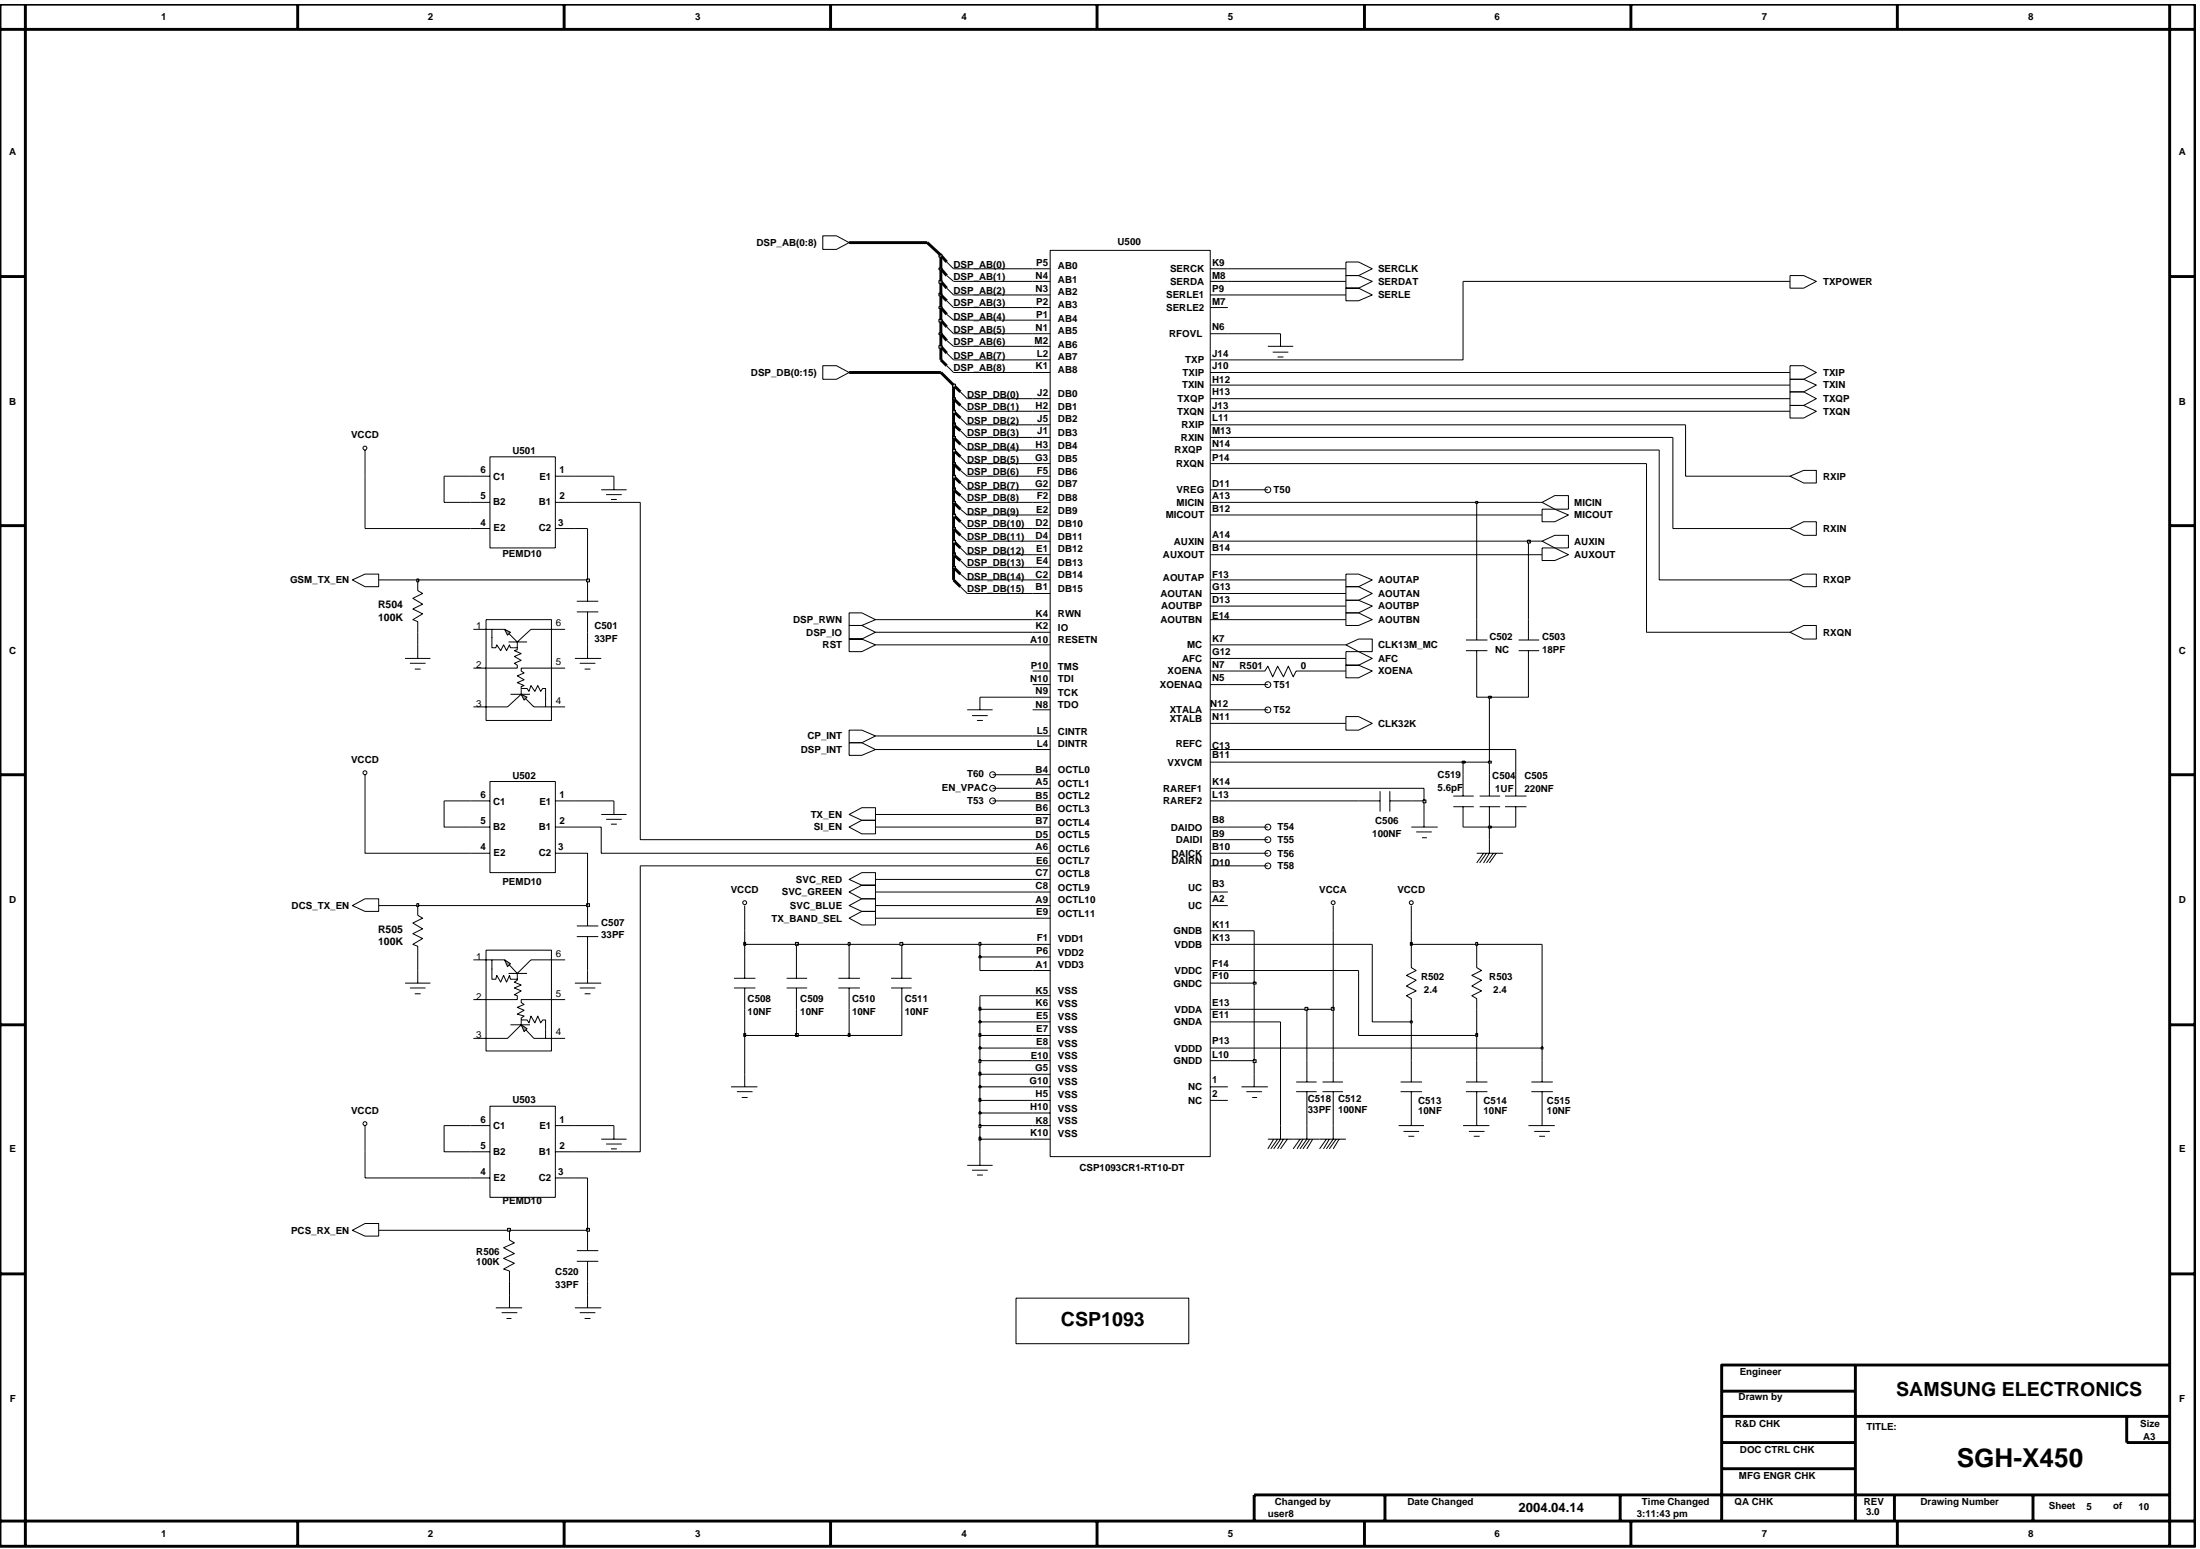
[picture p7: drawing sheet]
<svg xmlns="http://www.w3.org/2000/svg" width="192mm" height="135mm" viewBox="0 0 192 135" stroke-linecap="round" stroke-linejoin="round" font-family="sans-serif">
<g fill="none" stroke="#000" stroke-width=".09">
<path d="M31.8 39.3v2.2M42.7 39.8h5.7v8h-5.7zM71.8 20.6h1.2l1.1 .6-1.1 .6h-1.2zM71.8 31.9h1.2l1.1 .6-1.1 .6h-1.2zM82.6 27.4l.6 .5M82.6 26.2l.6 .6M82.6 31.9l.6 .6M82.6 29.7l.6 .5M82.6 28.5l.6 .6M82.6 30.8l.6 .6M82.6 24l.6 .5M82.6 22.9l.6 .5"/>
<path d="M82.6 25.1l.6 .6M83.8 38.7l.6 .6M83.8 39.8l.6 .6M83.8 37.6l.6 .6M83.8 36.5l.6 .6M83.8 34.2l.6 .6M83.8 35.4l.6 .5M90.1 34.8h1.5M90.1 23.4h1.5M90.1 32.5h1.5M90.1 29.1h1.5M90.1 39.3h1.5"/>
<path d="M90.1 25.7h1.5M90.1 37.1h1.5M90.1 24.5h1.5M90.1 26.8h1.5M90.1 31.4h1.5M90.1 35.9h1.5M90.1 38.2h1.5M90.1 27.9h1.5M90.1 30.2h1.5M91.6 21.8h14v79.1h-14zM105.6 34.8h1.5M105.6 23.4h1.5"/>
<path d="M105.6 32.5h1.5M105.6 29.1h1.5M105.6 39.3h1.5M105.6 25.7h1.5M105.6 37.1h1.5M105.6 24.5h1.5M105.6 26.8h1.5M105.6 31.4h1.5M105.6 33.6h1.5M105.6 35.9h1.5M105.6 38.2h1.5M110.6 30.2h2.2"/>
<path d="M111 30.7h1.4M111.4 31.1h.6M111.7 29.1v1.1M117.4 22.9h1.1l1.2 .5-1.2 .6h-1.1zM117.4 24h1.1l1.2 .5-1.2 .6h-1.1zM117.4 25.1h1.1l1.2 .6-1.2 .5h-1.1zM156.1 34.2h1.2l1.1 .6-1.1 .6h-1.2zM156.1 35.4h1.2l1.1 .5-1.1 .6h-1.2zM156.1 33.1h1.2l1.1 .5-1.1 .6h-1.2zM156.1 24h1.2l1.1 .5-1.1 .6h-1.2zM156.1 31.9h1.2l1.1 .6-1.1 .6h-1.2zM30.7 50.6l1.1-.5h1.2v1.1h-1.2z"/>
<path d="M35.3 57.4h2.2M35.8 57.9h1.3M36.2 58.4h.5M36.4 50.6v.9l.5 .3-.9 .4 .9 .5-.9 .4 .9 .4-.9 .6 .4 .1v.9M36.4 56.2v1.2M41 46.1h1.7M41 41.5h1.7M41 43.8h1.7M48.4 46.1h1.7M48.4 41.5h1.7M48.4 43.8h1.7M50.1 57.4h2.3"/>
<path d="M50.3 53.4h1.9M50.3 52.4h1.9M50.6 57.9h1.3M51 58.4h.5M51.3 50.6v1.8M51.3 53.4v1.7M51.3 56.2v1.2M52.4 42.7h2.3M52.9 43.1h1.3M53.3 43.6h.5M53.6 41.5v1.2M74.1 53.5h1.1l1.2 .6-1.2 .5h-1.1z"/>
<path d="M74.1 54.6h1.1l1.2 .5-1.2 .6h-1.1zM74.1 55.7h1.1l1.2 .5-1.2 .6h-1.1zM83.8 42.1l.6 .6M83.8 45.5l.6 .6M83.8 44.4l.6 .5M83.8 43.2l.6 .6M83.8 51.2l.6 .6M83.8 47.8l.6 .6M83.8 46.7l.6 .5M83.8 41l.6 .5M83.8 48.9l.6 .6M83.8 50.1l.6 .5"/>
<path d="M90.1 46.1h1.5M90.1 41.5h1.5M90.1 43.8h1.5M90.1 56.2h1.5M90.1 54.1h1.5M90.1 59.7h1.5M90.1 44.9h1.5M90.1 55.1h1.5M90.1 58.5h1.5M90.1 40.4h1.5M90.1 42.7h1.5M90.1 50.6h1.5"/>
<path d="M90.1 51.8h1.5M90.1 47.2h1.5M90.1 48.4h1.5M90.1 49.5h1.5M105.6 43.8h1.5M105.6 57.4h1.5M105.6 56.2h1.5M105.6 54.1h1.5M105.6 59.7h1.5M105.6 44.9h1.5M105.6 58.5h1.5M105.6 40.4h1.5"/>
<path d="M105.6 42.7h1.5M105.6 50.6h1.5M105.6 51.8h1.5M105.6 52.9h1.5M105.6 47.2h1.5M105.6 48.4h1.5M109.4 58.5h.9l.3-.4 .4 .9 .4-.9 .6 .9 .4-.9 .4 .9 .3-.5h.9M117.4 50.1h1.1l1.2 .5-1.2 .6h-1.1zM117.4 56.8h1.1l1.2 .6-1.2 .6h-1.1zM117.4 58h1.1l1.2 .5-1.2 .6h-1.1zM117.4 53.5h1.1l1.2 .6-1.2 .5h-1.1zM117.4 51.2h1.1l1.2 .6-1.2 .6h-1.1z"/>
<path d="M117.4 56.2l1.1-.5h1.2v1.1h-1.2zM117.4 52.4h1.1l1.2 .5-1.2 .6h-1.1zM127.9 56.8h1.9M127.9 55.8h1.9M128.8 54.1v1.7M128.8 56.8v1.7M132.5 56.8h1.8M132.5 55.8h1.8M133.3 54.1v1.7M133.3 56.8v1.7M134.5 43.8l1.1-.6h1.2v1.2h-1.2zM134.5 47.2l1.1-.5h1.2v1.1h-1.2z"/>
<path d="M134.5 47.8h1.1l1.2 .6-1.2 .5h-1.1zM134.5 44.4h1.1l1.2 .5-1.2 .6h-1.1zM156.1 46.1l1.2-.6h1.1v1.2h-1.1zM156.1 41.5l1.2-.5h1.1v1.1h-1.1zM156.1 50.6l1.2-.5h1.1v1.1h-1.1zM156.1 55.1l1.2-.5h1.1v1.1h-1.1zM30.7 79l1.1-.6h1.2v1.1h-1.2zM31.8 67.6v2.3M36.4 79v.8l.5 .3-.9 .4 .9 .5-.9 .4 .9 .5-.9 .5 .4 .1v1M41 69.9h1.7M41 72.1h1.7M41 74.4h1.7"/>
<path d="M42.7 68.2h5.7v7.9h-5.7zM48.4 69.9h1.7M48.4 72.1h1.7M48.4 74.4h1.7M51.3 79v1.8M52.4 71h2.3M52.9 71.5h1.3M53.3 71.9h.5M53.6 69.9v1.1M65 79v2.2M74.1 72.1l1.1-.5h1.2v1.1h-1.2zM74.1 76.7l1.1-.6h1.2v1.1h-1.2z"/>
<path d="M74.1 77.8l1.1-.6h1.2v1.2h-1.2zM74.1 71l1.1-.5h1.2v1.1h-1.2zM74.1 63.7h1.1l1.2 .5-1.2 .6h-1.1zM74.1 64.8h1.1l1.2 .6-1.2 .5h-1.1zM74.1 79l1.1-.6h1.2v1.1h-1.2zM84.4 61.9h2.2M84.8 62.4h1.4M85.2 62.8h.5M85.5 60.8v1.1M90.1 71h1.5M90.1 61.9h1.5M90.1 68.8h1.5"/>
<path d="M90.1 60.8h1.5M90.1 69.9h1.5M90.1 65.4h1.5M90.1 64.2h1.5M90.1 67.6h1.5M90.1 72.1h1.5M90.1 73.2h1.5M90.1 74.4h1.5M90.1 75.5h1.5M90.1 76.7h1.5M90.1 77.8h1.5M90.1 79h1.5"/>
<path d="M105.6 61.9h1.5M105.6 66.5h1.5M105.6 68.8h1.5M105.6 63.1h1.5M105.6 69.9h1.5M105.6 65.4h1.5M105.6 72.1h1.5M105.6 73.2h1.5M105.6 74.4h1.5M105.6 75.5h1.5M105.6 77.8h1.5M105.6 79h1.5"/>
<path d="M116.3 79v2.2M117.4 62.5h1.1l1.2 .6-1.2 .6h-1.1zM118.5 69.9h1.9M120.4 69v1.8M121.2 69.9h1.9M121.2 69v1.8M123.1 79v2.2M123.1 72.1h2.3M123.5 72.6h1.4M124 73.1h.5M124.2 71v1.1M126.8 70.4h1.8"/>
<path d="M126.8 69.4h1.8M127.6 67.6v1.8M127.6 70.4v1.7M128.8 74.4h2.3M129.1 70.4h1.8M129.1 69.4h1.8M129.4 74.4l-.6 .9M129.7 74.4l-.6 .9M129.9 67.6v1.8M129.9 70.4v1.7M129.9 73.2v1.2l-.5 .9M130.3 74.4l-.6 .9"/>
<path d="M130.5 74.4l-.6 .9M131.3 70.4h1.9M131.3 69.4h1.9M132.2 67.6v1.8M132.2 70.4v1.7M31.8 98.2v2.3M35.3 85.8h2.2M35.8 86.2h1.3M36.2 86.7h.5M36.4 84.7v1.1M41 98.2h1.7M42.7 96.5h5.7v7.9h-5.7z"/>
<path d="M48.4 98.2h1.7M50.1 85.8h2.3M50.3 81.7h1.9M50.3 80.8h1.9M50.6 86.2h1.3M51 86.7h.5M51.3 81.7v1.8M51.3 84.7v1.1M52.4 99.4h2.3M52.9 99.8h1.3M53.6 98.2v1.2M63.8 94.8h2.3"/>
<path d="M64 85.3h1.9M64 86.2h1.9M64.3 95.2h1.3M64.7 95.7h.5M65 83.5v1.8M65 86.2v1.8M65 93.7v1.1M68.6 85.3h1.8M68.6 86.2h1.8M69.5 83.5v1.8M69.5 86.2v1.8M73.1 85.3h1.9"/>
<path d="M73.1 86.2h1.9M74.1 80.1l1.1-.6h1.2v1.2h-1.2zM74.1 83.5v1.8M74.1 86.2v1.8M77.7 85.3h1.8M77.7 86.2h1.8M78.7 83.5v1.8M78.7 86.2v1.8M90.1 98.2h1.5M90.1 99.4h1.5M90.1 90.3h1.5M90.1 82.4h1.5"/>
<path d="M90.1 83.5h1.5M90.1 84.7h1.5M90.1 86.9h1.5M90.1 88h1.5M90.1 89.1h1.5M90.1 91.4h1.5M90.1 92.5h1.5M90.1 80.1h1.5M90.1 93.7h1.5M90.1 94.8h1.5M90.1 96h1.5M90.1 97.1h1.5"/>
<path d="M105.6 85.8h1.5M105.6 82.4h1.5M105.6 84.7h1.5M105.6 88h1.5M105.6 89.1h1.5M105.6 81.2h1.5M105.6 91.4h1.5M105.6 92.5h1.5M105.6 94.8h1.5M105.6 96h1.5M108.3 94.8h2.3M108.7 95.2h1.4"/>
<path d="M109.2 95.7h.5M109.4 93.7v1.1M110.6 99.4h6.8M111.1 99.4l-.5 .8M111.4 99.4l-.5 .8M111.7 98.2v1.2l-.6 .8M112 99.4l-.6 .8M112.3 99.4l-.6 .8M113.1 95.2h1.8M113.1 94.4h1.8M113.4 99.4l-.6 .8M113.7 99.4l-.6 .8"/>
<path d="M114 92.5v1.9M114 95.2v1.9M114 98.2v1.2l-.6 .8M114.3 99.4l-.6 .8M114.5 99.4l-.5 .8M115.4 95.2h1.8M115.4 94.4h1.8M115.7 99.4l-.6 .8M116 99.4l-.6 .8M116.3 92.5v1.9M116.3 95.2v1.9M116.3 98.2v1.2l-.6 .8"/>
<path d="M116.6 99.4l-.6 .8M116.8 99.4l-.5 .8M122 98.2h2.2M122.2 95.2h1.8M122.2 94.4h1.8M122.4 98.7h1.4M122.9 99.1h.5M123.1 83.5v.9l.4 .3-.8 .4 .8 .4-.8 .5 .8 .4-.8 .5 .4 .2v.9M123.1 92.5v1.9M123.1 95.2v3M127.6 98.2h2.3M127.9 95.2h1.9"/>
<path d="M127.9 94.4h1.9M128.1 98.7h1.4M128.6 99.1h.5M128.8 83.5v.9l.4 .3-.8 .4 .8 .4-.8 .5 .8 .4-.8 .5 .4 .2v.9M128.8 92.5v1.9M128.8 95.2v3M133.3 98.2h2.3M133.6 95.2h1.9M133.6 94.4h1.9M133.8 98.7h1.4M134.3 99.1h.5M134.5 92.5v1.9"/>
<path d="M134.5 95.2v3M30.7 107.3l1.1-.6h1.2v1.1h-1.2zM33 107.3h11.4v.9l.5 .2-1 .4 1 .5-1 .5 1 .4-1 .5 .5 .2v3.2M41 102.7h1.7M41 100.5h1.7M43.3 114.1h2.2M43.8 114.5h1.3M44.2 115h.4M48.4 102.7h1.7M48.4 100.5h1.7M50.1 114.1h2.3M50.3 110h1.9"/>
<path d="M50.3 109.1h1.9M50.6 114.5h1.3M51 115h.5M51.3 107.3v1.8M51.3 110v4.1M53.3 100.2h.5M84.4 101.6h2.2M84.8 102.1h1.4M85.2 102.5h.5M85.5 100.5v1.1"/>
<circle cx="31.8" cy="39.1" r=".17"/>
<circle cx="110.6" cy="42.7" r=".25"/>
<circle cx="110.6" cy="59.7" r=".25"/>
<circle cx="31.8" cy="67.4" r=".17"/>
<circle cx="65" cy="78.7" r=".17"/>
<circle cx="86.6" cy="67.6" r=".25"/>
<circle cx="86.6" cy="68.8" r=".25"/>
<circle cx="86.6" cy="69.9" r=".25"/>
<circle cx="110.6" cy="72.1" r=".25"/>
<circle cx="110.6" cy="73.2" r=".25"/>
<circle cx="110.6" cy="74.4" r=".25"/>
<circle cx="110.6" cy="61.9" r=".25"/>
<circle cx="110.6" cy="75.5" r=".25"/>
<circle cx="116.3" cy="78.7" r=".17"/>
<circle cx="123.1" cy="78.7" r=".17"/>
<circle cx="31.8" cy="98" r=".17"/>
</g>
<g fill="none" stroke="#000" stroke-width=".25">
<path d="M82.1 26.8l.5 .6M82.1 25.7l.5 .5M82.1 31.4l.5 .5M82.1 29.1l.5 .6M82.1 27.9l.5 .6M82.1 30.2l.5 .6M82.1 23.4l.5 .6M82.1 22.3l.5 .6M82.1 24.5l.5 .6M83.2 38.2l.6 .5M83.2 39.3l.6 .5M83.2 37.1l.6 .5"/>
<path d="M83.2 35.9l.6 .6M83.2 33.6l.6 .6M83.2 34.8l.6 .6M83.2 41.5l.6 .6M83.2 44.9l.6 .6M83.2 43.8l.6 .6M83.2 42.7l.6 .5M83.2 50.6l.6 .6M83.2 47.2l.6 .6M83.2 46.1l.6 .6M83.2 40.4l.6 .6M83.2 48.4l.6 .5"/>
<path d="M83.2 49.5l.6 .6"/>
</g>
<path d="M44.3 107.1h.2v.3h-.2z" fill-rule="evenodd" fill="#c2c2c2"/>
<path d="M44.3 107.1h.2v.3h-.2zM44.4 107.3h6.9" fill="none" stroke="#000" stroke-width=".09"/>
<path d="M51.2 107.1h.2v.3h-.2z" fill-rule="evenodd" fill="#c2c2c2"/>
<path d="M55.9 75.5v25h-5.8M38.7 98.2v2.3h2.3M85.5 99.4v1.1M31.8 100.5v2.2h9.2M50.1 102.7h1.2v4.6M51.2 107.1h.2v.3h-.2z" fill="none" stroke="#000" stroke-width=".09"/>
<path d="M85.4 99.2h.2v.2h-.2z" fill-rule="evenodd" fill="#c2c2c2"/>
<path d="M38.7 98.2h2.3M50.1 98.2h3.5M85.4 99.2h.2v.3h-.2zM85.5 98.2v1.2h4.6" fill="none" stroke="#000" stroke-width=".09"/>
<path d="M85.4 98.1h.2v.2h-.2z" fill-rule="evenodd" fill="#c2c2c2"/>
<path d="M85.4 98.1h.2v.3h-.2zM85.5 97.1v1.1h4.6M111.7 89.1v9.1M114 97.1v1.1M116.3 97.1v1.1" fill="none" stroke="#000" stroke-width=".09"/>
<path d="M85.4 97h.2v.2h-.2z" fill-rule="evenodd" fill="#c2c2c2"/>
<path d="M85.4 97h.2v.2h-.2zM85.5 96v1.1h4.6" fill="none" stroke="#000" stroke-width=".09"/>
<path d="M85.4 95.8h.2v.3h-.2z" fill-rule="evenodd" fill="#c2c2c2"/>
<path d="M85.4 95.8h.2v.3h-.2zM85.5 94.8v1.2h4.6" fill="none" stroke="#000" stroke-width=".09"/>
<path d="M85.4 94.7h.2v.2h-.2z" fill-rule="evenodd" fill="#c2c2c2"/>
<path d="M65 90.3v3.4M85.4 94.7h.2v.2h-.2zM85.5 93.7v1.1h4.6" fill="none" stroke="#000" stroke-width=".09"/>
<path d="M85.4 93.5h.2v.3h-.2z" fill-rule="evenodd" fill="#c2c2c2"/>
<path d="M85.4 93.5h.2v.3h-.2zM85.5 92.5v1.2h4.6M109.4 92.5v1.2" fill="none" stroke="#000" stroke-width=".09"/>
<path d="M85.4 92.4h.2v.3h-.2z" fill-rule="evenodd" fill="#c2c2c2"/>
<path d="M85.4 92.4h.2v.3h-.2zM85.5 91.4v1.1h4.6M107.1 92.5h2.3" fill="none" stroke="#000" stroke-width=".09"/>
<path d="M109.3 92.4h.3v.3h-.3z" fill-rule="evenodd" fill="#c2c2c2"/>
<path d="M109.3 92.4h.3v.3h-.3zM109.4 85.8v6.7M114 88v4.5M116.3 88v4.5M123.1 89.1v3.4M128.8 90.3v2.2M134.5 91.4v1.1" fill="none" stroke="#000" stroke-width=".09"/>
<path d="M85.4 91.3h.2v.2h-.2z" fill-rule="evenodd" fill="#c2c2c2"/>
<path d="M85.4 91.3h.2v.2h-.2zM85.5 90.3v1.1h4.6M107.1 91.4h27.4" fill="none" stroke="#000" stroke-width=".09"/>
<path d="M134.4 91.3h.2v.2h-.2z" fill-rule="evenodd" fill="#c2c2c2"/>
<path d="M134.4 91.3h.2v.2h-.2zM134.5 82.4v9" fill="none" stroke="#000" stroke-width=".09"/>
<path d="M64.9 90.1h.1v.3h-.1z" fill-rule="evenodd" fill="#c2c2c2"/>
<path d="M64.9 90.2h.1v.2h-.1zM65 88v2.3h4.5" fill="none" stroke="#000" stroke-width=".09"/>
<path d="M69.4 90.1h.2v.3h-.2z" fill-rule="evenodd" fill="#c2c2c2"/>
<path d="M69.4 90.2h.2v.2h-.2zM69.5 88v2.3h4.6" fill="none" stroke="#000" stroke-width=".09"/>
<path d="M74 90.1h.2v.3h-.2z" fill-rule="evenodd" fill="#c2c2c2"/>
<path d="M74 90.2h.2v.2h-.2zM74.1 88v2.3h4.6v-2.3" fill="none" stroke="#000" stroke-width=".09"/>
<path d="M85.4 90.1h.2v.3h-.2z" fill-rule="evenodd" fill="#c2c2c2"/>
<path d="M85.4 90.2h.2v.2h-.2zM85.5 89.1v1.2h4.6M118.5 84.7v5.6h10.3" fill="none" stroke="#000" stroke-width=".09"/>
<path d="M128.7 90.1h.2v.3h-.2z" fill-rule="evenodd" fill="#c2c2c2"/>
<path d="M128.7 90.2h.2v.2h-.2zM128.8 88v2.3" fill="none" stroke="#000" stroke-width=".09"/>
<path d="M85.4 89h.2v.2h-.2z" fill-rule="evenodd" fill="#c2c2c2"/>
<path d="M85.4 89.1h.2v.1h-.2zM85.5 88v1.1h4.6M107.1 89.1h4.6M119.7 82.4v6.7h3.4" fill="none" stroke="#000" stroke-width=".09"/>
<path d="M123 89h.2v.2h-.2z" fill-rule="evenodd" fill="#c2c2c2"/>
<path d="M123 89.1h.2v.1h-.2zM123.1 88v1.1" fill="none" stroke="#000" stroke-width=".09"/>
<path d="M85.4 87.9h.2v.2h-.2z" fill-rule="evenodd" fill="#c2c2c2"/>
<path d="M85.4 87.9h.2v.2h-.2zM85.5 86.9v1.1h4.6M107.1 88h6.9" fill="none" stroke="#000" stroke-width=".09"/>
<path d="M113.8 87.9h.3v.2h-.3z" fill-rule="evenodd" fill="#c2c2c2"/>
<path d="M113.8 87.9h.3v.2h-.3zM114 88h2.3" fill="none" stroke="#000" stroke-width=".09"/>
<path d="M116.1 87.9h.3v.2h-.3z" fill-rule="evenodd" fill="#c2c2c2"/>
<path d="M85.5 86.9h4.6M107.1 85.8h2.3M116.1 87.9h.3v.2h-.3zM116.3 81.2v6.8" fill="none" stroke="#000" stroke-width=".09"/>
<path d="M109.3 85.7h.3v.1h-.3z" fill-rule="evenodd" fill="#c2c2c2"/>
<path d="M36.4 83.5v1.2M51.3 83.5v1.2M65 82.4v1.1M69.5 82.4v1.1M74.1 82.4v1.1M78.7 82.4v1.1M85.5 83.5v1.2h4.6M107.1 84.7h11.4M109.3 85.7h.3v.1h-.3zM109.4 81.2v4.6" fill="none" stroke="#000" stroke-width=".09"/>
<path d="M85.4 83.4h.2v.1h-.2z" fill-rule="evenodd" fill="#c2c2c2"/>
<path d="M85.4 83.4h.2v.2h-.2zM85.5 82.4v1.1h4.6M123.1 82.4v1.1M128.8 82.4v1.1" fill="none" stroke="#000" stroke-width=".09"/>
<path d="M64.9 82.2h.1v.2h-.1z" fill-rule="evenodd" fill="#c2c2c2"/>
<path d="M64.9 82.2h.1v.3h-.1zM65 81.2v1.2h4.5" fill="none" stroke="#000" stroke-width=".09"/>
<path d="M69.4 82.2h.2v.2h-.2z" fill-rule="evenodd" fill="#c2c2c2"/>
<path d="M69.4 82.2h.2v.3h-.2zM69.5 82.4h4.6" fill="none" stroke="#000" stroke-width=".09"/>
<path d="M74 82.2h.2v.2h-.2z" fill-rule="evenodd" fill="#c2c2c2"/>
<path d="M74 82.2h.2v.3h-.2zM74.1 82.4h4.6" fill="none" stroke="#000" stroke-width=".09"/>
<path d="M78.5 82.2h.3v.2h-.3z" fill-rule="evenodd" fill="#c2c2c2"/>
<path d="M78.5 82.2h.3v.3h-.3zM78.7 82.4h6.8" fill="none" stroke="#000" stroke-width=".09"/>
<path d="M85.4 82.2h.2v.2h-.2z" fill-rule="evenodd" fill="#c2c2c2"/>
<path d="M85.4 82.2h.2v.3h-.2zM85.5 82.4h4.6M107.1 82.4h12.6" fill="none" stroke="#000" stroke-width=".09"/>
<path d="M123 82.2h.2v.2h-.2z" fill-rule="evenodd" fill="#c2c2c2"/>
<path d="M123 82.2h.2v.3h-.2zM123.1 81.2v1.2h5.7" fill="none" stroke="#000" stroke-width=".09"/>
<path d="M128.7 82.2h.2v.2h-.2z" fill-rule="evenodd" fill="#c2c2c2"/>
<path d="M33 79h3.4M76.4 80.1h13.7M107.1 81.2h2.3M128.7 82.2h.2v.3h-.2zM128.8 82.4h5.7" fill="none" stroke="#000" stroke-width=".09"/>
<path d="M36.4 78.8h.1v.3h-.1z" fill-rule="evenodd" fill="#c2c2c2"/>
<path d="M36.4 78.8h.1v.3h-.1zM36.4 79h14.9" fill="none" stroke="#000" stroke-width=".09"/>
<path d="M51.2 78.8h.2v.3h-.2z" fill-rule="evenodd" fill="#c2c2c2"/>
<g fill="none" stroke="#000" stroke-width=".09">
<path d="M55.9 43.8v29.4h34.2M31.8 69.9v4.5h9.2M38.7 69.9v2.2h2.3M50.1 74.4h1.2v4.6M50.1 72.1h2.3v2.3h37.7M51.2 78.8h.2v.3h-.2zM55.9 75.5h34.2M76.4 79h13.7M76.4 77.8h13.7M76.4 76.7h13.7M76.4 72.1h13.7M107.1 75.5h3.5"/>
<path d="M107.1 74.4h3.5M107.1 73.2h3.5M107.1 72.1h3.5M127.6 72.1h2.3v1.1"/>
</g>
<path d="M129.8 72.1h.3v.1h-.3z" fill-rule="evenodd" fill="#c2c2c2"/>
<path d="M38.7 69.9h2.3M50.1 69.9h3.5M76.4 71h13.7M86.6 69.9h3.5M107.1 69.9h11.4M123.1 69.9h1.1v1.1M129.8 72.1h.3v.1h-.3zM129.9 72.1h2.3" fill="none" stroke="#000" stroke-width=".09"/>
<path d="M124.1 69.8h.3v.2h-.3z" fill-rule="evenodd" fill="#c2c2c2"/>
<path d="M86.6 68.8h3.5M86.6 67.6h3.5M107.1 68.8h17.1v1.1M107.1 66.5h20.5v1.1M124.1 69.8h.3v.2h-.3zM129.9 66.5v1.1M132.2 65.4v2.2" fill="none" stroke="#000" stroke-width=".09"/>
<path d="M127.5 66.4h.3v.2h-.3z" fill-rule="evenodd" fill="#c2c2c2"/>
<path d="M127.5 66.4h.3v.2h-.3zM127.6 66.5h2.3" fill="none" stroke="#000" stroke-width=".09"/>
<path d="M129.8 66.4h.3v.2h-.3z" fill-rule="evenodd" fill="#c2c2c2"/>
<path d="M128.8 58.5v2.3h1.1v5.7M76.4 65.4h13.7M76.4 64.2h13.7M85.5 60.8h4.6M107.1 65.4h25.1M107.1 63.1h10.3M107.1 61.9h3.5M129.8 66.4h.3v.2h-.3z" fill="none" stroke="#000" stroke-width=".09"/>
<path d="M129.8 60.7h.3v.2h-.3z" fill-rule="evenodd" fill="#c2c2c2"/>
<g fill="none" stroke="#000" stroke-width=".09">
<path d="M33 50.6h3.4M36.4 55.1v1.1M51.3 55.1v1.1M76.4 56.2h13.7M76.4 55.1h13.7M76.4 54.1h13.7M84.4 51.8h5.7M107.1 59.7h3.5M107.1 58.5h2.3M107.1 57.4h10.3M107.1 56.2h10.3M107.1 54.1h10.3"/>
<path d="M107.1 52.9h10.3M107.1 51.8h10.3M114 58.5h3.4M128.8 43.8v10.3M133.3 58.5v2.3h-3.4M133.3 47.2v6.9M143.6 40.4v14.7h12.5M129.8 60.7h.3v.2h-.3z"/>
</g>
<path d="M36.4 50.5h.1v.2h-.1z" fill-rule="evenodd" fill="#c2c2c2"/>
<path d="M36.4 50.5h.1v.3h-.1zM36.4 50.6h14.9" fill="none" stroke="#000" stroke-width=".09"/>
<path d="M51.2 50.5h.2v.2h-.2z" fill-rule="evenodd" fill="#c2c2c2"/>
<path d="M144.7 39.3v11.3h11.4M51.2 50.5h.2v.3h-.2zM51.3 46.1v4.5M84.4 50.6h5.7M107.1 50.6h10.3" fill="none" stroke="#000" stroke-width=".09"/>
<path d="M83.2 49.5v1.1" fill="none" stroke="#000" stroke-width=".25"/>
<path d="M83.1 49.4h.2v.2h-.2z" fill-rule="evenodd" fill="#c2c2c2"/>
<path d="M83.1 49.4h.3v.2h-.3zM84.4 49.5h5.7" fill="none" stroke="#000" stroke-width=".09"/>
<path d="M83.2 48.4v1.1" fill="none" stroke="#000" stroke-width=".25"/>
<path d="M83.1 48.2h.2v.3h-.2z" fill-rule="evenodd" fill="#c2c2c2"/>
<path d="M83.1 48.2h.3v.3h-.3zM84.4 48.4h5.7M107.1 48.4h27.4" fill="none" stroke="#000" stroke-width=".09"/>
<path d="M83.2 47.2v1.2" fill="none" stroke="#000" stroke-width=".25"/>
<path d="M83.1 47.1h.2v.3h-.2z" fill="#c2c2c2"/>
<path d="M83.1 47.1h.3v.3h-.3zM84.4 47.2h5.7M107.1 47.2h26.2" fill="none" stroke="#000" stroke-width=".09"/>
<path d="M83.2 46.1v1.1" fill="none" stroke="#000" stroke-width=".25"/>
<path d="M133.2 47.1h.3v.3h-.3z" fill="#c2c2c2"/>
<path d="M31.8 41.5v4.6h9.2M50.1 46.1h1.2M133.2 47.1h.3v.3h-.3zM133.3 47.2h1.2" fill="none" stroke="#000" stroke-width=".09"/>
<path d="M83.1 46h.2v.2h-.2z" fill-rule="evenodd" fill="#c2c2c2"/>
<path d="M145.9 38.2v7.9h10.2M83.1 46h.3v.2h-.3zM84.4 46.1h5.7" fill="none" stroke="#000" stroke-width=".09"/>
<path d="M83.2 44.9v1.2" fill="none" stroke="#000" stroke-width=".25"/>
<path d="M83.1 44.8h.2v.3h-.2z" fill-rule="evenodd" fill="#c2c2c2"/>
<path d="M38.7 41.5v2.3h2.3M50.1 43.8h5.8M83.1 44.8h.3v.3h-.3zM84.4 44.9h5.7M107.1 44.9h27.4" fill="none" stroke="#000" stroke-width=".09"/>
<path d="M83.2 43.8v1.1" fill="none" stroke="#000" stroke-width=".25"/>
<path d="M83.1 43.7h.2v.2h-.2z" fill-rule="evenodd" fill="#c2c2c2"/>
<path d="M83.1 43.7h.3v.2h-.3zM84.4 43.8h5.7M107.1 43.8h21.7" fill="none" stroke="#000" stroke-width=".09"/>
<path d="M83.2 42.7v1.1" fill="none" stroke="#000" stroke-width=".25"/>
<path d="M128.7 43.7h.2v.2h-.2z" fill-rule="evenodd" fill="#c2c2c2"/>
<path d="M128.7 43.7h.2v.2h-.2zM128.8 43.8h5.7" fill="none" stroke="#000" stroke-width=".09"/>
<path d="M83.1 42.5h.2v.3h-.2z" fill="#c2c2c2"/>
<path d="M38.7 41.5h2.3M50.1 41.5h3.5M83.1 42.6h.3v.2h-.3zM84.4 42.7h5.7M107.1 42.7h3.5" fill="none" stroke="#000" stroke-width=".09"/>
<path d="M83.2 41.5v1.2" fill="none" stroke="#000" stroke-width=".25"/>
<path d="M83.1 41.4h.2v.3h-.2z" fill-rule="evenodd" fill="#c2c2c2"/>
<path d="M147 37.1v4.4h9.1M83.1 41.5h.3v.2h-.3zM84.4 41.5h5.7" fill="none" stroke="#000" stroke-width=".09"/>
<path d="M83.2 40.4v1.1" fill="none" stroke="#000" stroke-width=".25"/>
<path d="M83.1 40.3h.2v.2h-.2z" fill-rule="evenodd" fill="#c2c2c2"/>
<path d="M83.1 40.4h.3v.1h-.3zM84.4 40.4h5.7M107.1 40.4h36.5" fill="none" stroke="#000" stroke-width=".09"/>
<path d="M83.2 39.3v1.1" fill="none" stroke="#000" stroke-width=".25"/>
<path d="M83.1 39.2h.2v.2h-.2z" fill-rule="evenodd" fill="#c2c2c2"/>
<path d="M83.1 39.2h.3v.2h-.3zM84.4 39.3h5.7M107.1 39.3h37.6" fill="none" stroke="#000" stroke-width=".09"/>
<path d="M83.2 38.2v1.1" fill="none" stroke="#000" stroke-width=".25"/>
<path d="M83.1 38.1h.2v.1h-.2z" fill-rule="evenodd" fill="#c2c2c2"/>
<path d="M83.1 38.1h.3v.1h-.3zM84.4 38.2h5.7M107.1 38.2h38.8" fill="none" stroke="#000" stroke-width=".09"/>
<path d="M83.2 37.1v1.1" fill="none" stroke="#000" stroke-width=".25"/>
<path d="M83.1 36.9h.2v.2h-.2z" fill-rule="evenodd" fill="#c2c2c2"/>
<path d="M83.1 36.9h.3v.2h-.3zM84.4 37.1h5.7M107.1 37.1h39.9" fill="none" stroke="#000" stroke-width=".09"/>
<path d="M83.2 35.9v1.2" fill="none" stroke="#000" stroke-width=".25"/>
<path d="M83.1 35.8h.2v.2h-.2z" fill-rule="evenodd" fill="#c2c2c2"/>
<path d="M83.1 35.8h.3v.2h-.3zM84.4 35.9h5.7M107.1 35.9h49" fill="none" stroke="#000" stroke-width=".09"/>
<path d="M83.2 34.8v1.1" fill="none" stroke="#000" stroke-width=".25"/>
<path d="M83.1 34.7h.2v.1h-.2z" fill-rule="evenodd" fill="#c2c2c2"/>
<path d="M83.1 34.7h.3v.2h-.3zM84.4 34.8h5.7M107.1 34.8h49" fill="none" stroke="#000" stroke-width=".09"/>
<path d="M83.2 33.6v1.2" fill="none" stroke="#000" stroke-width=".25"/>
<path d="M83.1 33.5h.2v.2h-.2z" fill-rule="evenodd" fill="#c2c2c2"/>
<path d="M83.1 33.5h.3v.3h-.3zM83.2 32.5h6.9M83.2 31.4h6.9M107.1 33.6h49M107.1 32.5h49M127.6 24.5v6.9h-20.5" fill="none" stroke="#000" stroke-width=".09"/>
<path d="M74.1 32.5h8M82.1 30.2v1.2" fill="none" stroke="#000" stroke-width=".25"/>
<path d="M81.9 30.1h.3v.3h-.3z" fill-rule="evenodd" fill="#c2c2c2"/>
<path d="M81.9 30.1h.3v.3h-.3zM83.2 30.2h6.9" fill="none" stroke="#000" stroke-width=".09"/>
<path d="M82.1 29.1v1.1" fill="none" stroke="#000" stroke-width=".25"/>
<path d="M81.9 29h.3v.2h-.3z" fill-rule="evenodd" fill="#c2c2c2"/>
<path d="M81.9 29h.3v.2h-.3zM83.2 29.1h6.9M107.1 29.1h4.6" fill="none" stroke="#000" stroke-width=".09"/>
<path d="M82.1 27.9v1.2" fill="none" stroke="#000" stroke-width=".25"/>
<path d="M81.9 27.8h.3v.3h-.3z" fill-rule="evenodd" fill="#c2c2c2"/>
<path d="M81.9 27.8h.3v.3h-.3zM83.2 27.9h6.9" fill="none" stroke="#000" stroke-width=".09"/>
<path d="M82.1 26.8v1.1" fill="none" stroke="#000" stroke-width=".25"/>
<path d="M81.9 26.7h.3v.2h-.3z" fill-rule="evenodd" fill="#c2c2c2"/>
<path d="M81.9 26.7h.3v.2h-.3zM83.2 26.8h6.9" fill="none" stroke="#000" stroke-width=".09"/>
<path d="M82.1 25.7v1.1" fill="none" stroke="#000" stroke-width=".25"/>
<path d="M81.9 25.5h.3v.3h-.3z" fill-rule="evenodd" fill="#c2c2c2"/>
<path d="M81.9 25.6h.3v.2h-.3zM83.2 25.7h6.9M107.1 25.7h10.3" fill="none" stroke="#000" stroke-width=".09"/>
<path d="M82.1 24.5v1.2" fill="none" stroke="#000" stroke-width=".25"/>
<path d="M81.9 24.4h.3v.3h-.3z" fill-rule="evenodd" fill="#c2c2c2"/>
<path d="M81.9 24.5h.3v.2h-.3zM83.2 24.5h6.9M107.1 24.5h10.3M127.6 24.5h28.5" fill="none" stroke="#000" stroke-width=".09"/>
<path d="M82.1 23.4v1.1" fill="none" stroke="#000" stroke-width=".25"/>
<path d="M81.9 23.3h.3v.2h-.3z" fill-rule="evenodd" fill="#c2c2c2"/>
<path d="M81.9 23.4h.3v.1h-.3zM83.2 23.4h6.9M107.1 23.4h10.3" fill="none" stroke="#000" stroke-width=".09"/>
<path d="M82.1 22.3v1.1" fill="none" stroke="#000" stroke-width=".25"/>
<path d="M81.9 22.2h.3v.2h-.3z" fill-rule="evenodd" fill="#c2c2c2"/>
<g fill="none" stroke="#000" stroke-width=".09">
<path d="M81.9 22.2h.3v.2h-.3zM41.3 54.9h2.7l1.1 1.1v.4M41.3 58.3h1.1M42.4 54.1h5.7v8.7h-5.7zM42.9 54.9v.8M44.4 56h1.6M44.8 56.5h.3M48.1 58.3h1.2M49.3 54.9h-3l-1.2 1.1M44.5 60.6h1.7M45.5 60.1v.5l1.1 1.1h2.7M45.5 60.6l-1.2 1.1h-3"/>
<path d="M47.6 60.9v.8M88.6 113.2h15.1v4h-15.1z"/>
</g>
<g fill="none" stroke="#000" stroke-width=".25">
<path d="M0 .4h191.5v134.5h-191.5zM0 2.6h191.5M2.2 .4v134.5M26 .4v2.2M49.2 .4v2.2M72.5 .4v2.2M95.7 .4v2.2M119 .4v2.2M142.3 .4v2.2M165.5 .4v2.2M189.3 .4v134.5M0 24.1h2.2"/>
<path d="M74.1 21.2h6.8l1.2 1.1M82.1 32.5l1.1 1.1M189.3 24.1h2.2M0 45.8h2.2M189.3 45.8h2.2M0 67.6h2.2M189.3 67.6h2.2M0 89.4h2.2M189.3 89.4h2.2M0 111.1h2.2M161.8 119.1v13.6M189.3 119.1h-39.1v13.6"/>
<path d="M189.3 111.1h2.2M0 132.7h191.5M26 132.7v2.2M49.2 132.7v2.2M72.5 132.7v2.2M95.7 132.7v2.2M119 132.7v2.2M120.8 130.4v2.3M141.3 130.4v2.3M142.3 132.7v2.2M150.2 121.3h11.6M150.2 123.5h39.1"/>
<path d="M150.2 125.8h11.6M150.2 128.1h11.6M165.3 130.4v2.3M165.5 132.7v2.2M177.3 130.4v2.3M185.5 123.5v2.3h3.8M189.3 130.4h-79.9v2.3"/>
</g>
<path d="M44 54.9l.5 .2-.2 .3z" fill="#969696"/>
<path d="M44 54.9l.5 .2-.2 .3z" fill="none" stroke="#000" stroke-width=".09"/>
<path d="M45.5 60.6l.5 .2-.3 .3z" fill="#969696"/>
<g fill="none" stroke="#000" stroke-width=".09">
<path d="M42.9 55.6v.9h.4v-.3l.4 .6 .2-.6 .3 .6 .2-.6 .1 .3h.3M45.1 56.5v-.1v.3l-.2 .1 .6 .2-.6 .3 .6 .3-.6 .3 .2 .1v.3h-2.7M48.1 58.3h-2.6v.2l.2 .2-.6 .3 .6 .3-.6 .2 .6 .3-.2 .1v.2M45.5 60.6l.5 .2-.3 .3zM45.5 60.1h.5l.1 .2 .2-.5 .4 .5 .2-.5 .3 .5 .1-.2h.3v.9M41.3 83.7h2.7l1.1 1.2v.4M41.3 87.2h1.1M42.4 82.9h5.7v8.8h-5.7zM42.9 83.7v.9M44.4 84.9h1.6M44.5 89.4h1.7M44.8 85.4h.3"/>
<path d="M45.5 89v.4l1.1 1.2h2.7M45.5 89.4l-1.2 1.2h-3M47.6 89.8v.8M48.1 87.2h1.2M49.3 83.7h-3l-1.2 1.2"/>
</g>
<path d="M44 83.7l.5 .4-.2 .2z" fill="#969696"/>
<path d="M44 83.7l.5 .4-.2 .2z" fill="none" stroke="#000" stroke-width=".09"/>
<path d="M45.5 89.4l.5 .3-.3 .3z" fill="#969696"/>
<path d="M42.9 84.5v.9h.4v-.3l.4 .6 .2-.6 .3 .6 .2-.6 .1 .3h.3M45.1 85.4v-.1v.2l-.2 .2 .6 .2-.6 .3 .6 .2-.6 .4 .2 .1v.3h-2.7M45.5 89.4l.5 .3-.3 .3zM48.1 87.2h-2.6v.2l.2 .2-.6 .3 .6 .2-.6 .4 .6 .1-.2 .2v.2h.5l.1 .2 .2-.6 .4 .6 .2-.6 .3 .6 .1-.2h.3v.8" fill="none" stroke="#000" stroke-width=".09"/>
<text font-size="2.3" x="170.7" y="127.9">SGH-X450</text>
<g font-size="1.7">
<text x="92.5" y="115.6">CSP1093</text>
<text x="165.4" y="121.8">SAMSUNG ELECTRONICS</text>
</g>
<text font-size="1.1" x="132.5" y="131.9">2004.04.14</text>
<g font-size=".9">
<text x="33" y="53">R504</text>
<text x="33" y="54.1">100K</text>
<text x="33" y="82.4">100K</text>
<text x="33" y="81.4">R505</text>
</g>
<g font-size=".8">
<text x="14.1" y="1.8">1</text>
<text x="37.3" y="1.8">2</text>
<text x="60.6" y="1.8">3</text>
<text x="83.9" y="1.8">4</text>
<text x="107.1" y="1.8">5</text>
<text x="130.4" y="1.8">6</text>
<text x="153.7" y="1.8">7</text>
<text x="176.9" y="1.8">8</text>
<text x=".8" y="13.5">A</text>
<text x="190.1" y="13.5">A</text>
<text x="66" y="21.5">DSP_AB(0:8)</text>
<text x="83.2" y="23.3">DSP_AB(0)</text>
<text x="90.4" y="23.2">P5</text>
<text x="92.3" y="23.5">AB0</text>
<text x="97.5" y="21.4">U500</text>
<text x="102.1" y="23.7">SERCK</text>
<text x="105.7" y="23.2">K9</text>
<text x="120.2" y="23.7">SERCLK</text>
<text x="83.2" y="24.4">DSP_AB(1)</text>
<text x="83.2" y="25.6">DSP_AB(2)</text>
<text x="83.2" y="26.7">DSP_AB(3)</text>
<text x="83.2" y="27.9">DSP_AB(4)</text>
<text x="83.2" y="29">DSP_AB(5)</text>
<text x="90.3" y="24.4">N4</text>
<text x="90.3" y="25.5">N3</text>
<text x="90.3" y="28.8">N1</text>
<text x="90.4" y="26.6">P2</text>
<text x="90.4" y="27.7">P1</text>
<text x="92.3" y="24.7">AB1</text>
<text x="92.3" y="25.8">AB2</text>
<text x="92.3" y="26.9">AB3</text>
<text x="92.3" y="28.1">AB4</text>
<text x="92.3" y="29.2">AB5</text>
<text x="101.7" y="27.1">SERLE2</text>
<text x="101.7" y="26">SERLE1</text>
<text x="102" y="29.4">RFOVL</text>
<text x="102.1" y="24.8">SERDA</text>
<text x="105.7" y="26.6">M7</text>
<text x="105.7" y="24.4">M8</text>
<text x="105.7" y="25.5">P9</text>
<text x="105.7" y="28.8">N6</text>
<text x="120.2" y="24.8">SERDAT</text>
<text x="120.2" y="26">SERLE</text>
<text x="159" y="24.8">TXPOWER</text>
<text x=".8" y="35.3">B</text>
<text x="65.5" y="32.8">DSP_DB(0:15)</text>
<text x="83.2" y="32.4">DSP_AB(8)</text>
<text x="83.2" y="30.1">DSP_AB(6)</text>
<text x="83.2" y="31.3">DSP_AB(7)</text>
<text x="84.4" y="34.7">DSP_DB(0)</text>
<text x="84.4" y="35.8">DSP_DB(1)</text>
<text x="90.2" y="30">M2</text>
<text x="90.3" y="35.7">H2</text>
<text x="90.3" y="32.2">K1</text>
<text x="90.4" y="31.1">L2</text>
<text x="90.5" y="34.5">J2</text>
<text x="92.3" y="34.6">DB0</text>
<text x="92.3" y="35.7">DB1</text>
<text x="92.3" y="32.5">AB8</text>
<text x="92.3" y="30.3">AB6</text>
<text x="92.3" y="31.4">AB7</text>
<text x="102.7" y="35.1">TXQP</text>
<text x="103.1" y="33.9">TXIN</text>
<text x="103.2" y="32.8">TXIP</text>
<text x="103.4" y="31.7">TXP</text>
<text x="105.7" y="35.7">J13</text>
<text x="105.7" y="34.4">H13</text>
<text x="105.7" y="33.4">H12</text>
<text x="105.7" y="32.2">J10</text>
<text x="105.7" y="31.1">J14</text>
<text x="159" y="33.9">TXIN</text>
<text x="159" y="32.8">TXIP</text>
<text x="159" y="35.1">TXQP</text>
<text x="190.1" y="35.3">B</text>
<text x="30.6" y="38.2">VCCD</text>
<text x="41.9" y="41.3">6</text>
<text x="43" y="41.9">C1</text>
<text x="44.7" y="39.6">U501</text>
<text x="47.1" y="41.9">E1</text>
<text x="48.8" y="41.3">1</text>
<text x="84.4" y="37">DSP_DB(2)</text>
<text x="84.4" y="38.1">DSP_DB(3)</text>
<text x="84.4" y="39.2">DSP_DB(4)</text>
<text x="84.4" y="40.3">DSP_DB(5)</text>
<text x="84.4" y="41.4">DSP_DB(6)</text>
<text x="90.3" y="40.2">G3</text>
<text x="90.3" y="39.1">H3</text>
<text x="90.4" y="41.4">F5</text>
<text x="90.5" y="36.8">J5</text>
<text x="90.5" y="37.9">J1</text>
<text x="92.3" y="36.8">DB2</text>
<text x="92.3" y="38">DB3</text>
<text x="92.3" y="39.1">DB4</text>
<text x="92.3" y="40.3">DB5</text>
<text x="92.3" y="41.4">DB6</text>
<text x="102.5" y="39.6">RXQP</text>
<text x="102.6" y="40.7">RXQN</text>
<text x="102.7" y="36.2">TXQN</text>
<text x="103" y="38.5">RXIN</text>
<text x="103.1" y="37.4">RXIP</text>
<text x="105.7" y="37.9">M13</text>
<text x="105.7" y="36.7">L11</text>
<text x="105.7" y="40.2">P14</text>
<text x="105.7" y="39">N14</text>
<text x="159" y="41.8">RXIP</text>
<text x="159" y="36.2">TXQN</text>
<text x="41.9" y="43.6">5</text>
<text x="41.9" y="45.8">4</text>
<text x="43" y="44.1">B2</text>
<text x="43.1" y="46.3">E2</text>
<text x="47" y="44.1">B1</text>
<text x="47" y="46.3">C2</text>
<text x="48.7" y="45.8">3</text>
<text x="48.8" y="43.6">2</text>
<text x="84.4" y="46">DSP_DB(10)</text>
<text x="84.4" y="47.1">DSP_DB(11)</text>
<text x="84.4" y="42.6">DSP_DB(7)</text>
<text x="84.4" y="43.7">DSP_DB(8)</text>
<text x="84.4" y="44.9">DSP_DB(9)</text>
<text x="90.3" y="42.5">G2</text>
<text x="90.3" y="45.8">D2</text>
<text x="90.3" y="47">D4</text>
<text x="90.4" y="44.7">E2</text>
<text x="90.4" y="43.6">F2</text>
<text x="92.3" y="46">DB10</text>
<text x="92.3" y="47.1">DB11</text>
<text x="92.3" y="42.5">DB7</text>
<text x="92.3" y="43.7">DB8</text>
<text x="92.3" y="44.8">DB9</text>
<text x="101.7" y="45.2">MICOUT</text>
<text x="102.4" y="47.5">AUXIN</text>
<text x="102.6" y="43">VREG</text>
<text x="102.6" y="44.1">MICIN</text>
<text x="105.7" y="42.5">D11</text>
<text x="105.7" y="47">A14</text>
<text x="105.7" y="43.5">A13</text>
<text x="105.7" y="44.7">B12</text>
<text x="111.1" y="43">T50</text>
<text x="137.3" y="47.5">AUXIN</text>
<text x="137.3" y="45.2">MICOUT</text>
<text x="137.3" y="44.1">MICIN</text>
<text x="159" y="46.4">RXIN</text>
<text x="25.3" y="50.9">GSM_TX_EN</text>
<text x="43.8" y="48.6">PEMD10</text>
<text x="84.4" y="48.3">DSP_DB(12)</text>
<text x="84.4" y="49.4">DSP_DB(13)</text>
<text x="84.4" y="50.6">DSP_DB(14)</text>
<text x="84.4" y="51.7">DSP_DB(15)</text>
<text x="90.3" y="53.8">K4</text>
<text x="90.3" y="50.4">C2</text>
<text x="90.3" y="51.5">B1</text>
<text x="90.4" y="48.1">E1</text>
<text x="90.4" y="49.2">E4</text>
<text x="92.3" y="53.8">RWN</text>
<text x="92.3" y="48.2">DB12</text>
<text x="92.3" y="49.4">DB13</text>
<text x="92.3" y="50.5">DB14</text>
<text x="92.3" y="51.6">DB15</text>
<text x="101.2" y="52.1">AOUTAN</text>
<text x="101.3" y="53.2">AOUTBP</text>
<text x="101.4" y="48.7">AUXOUT</text>
<text x="101.4" y="50.7">AOUTAP</text>
<text x="105.7" y="48.1">B14</text>
<text x="105.7" y="51.4">G13</text>
<text x="105.7" y="50.4">F13</text>
<text x="105.7" y="54">E14</text>
<text x="105.7" y="52.6">D13</text>
<text x="120.2" y="53.2">AOUTBP</text>
<text x="120.2" y="50.9">AOUTAP</text>
<text x="120.2" y="52.1">AOUTAN</text>
<text x="137.3" y="48.7">AUXOUT</text>
<text x="159" y="50.9">RXQP</text>
<text x=".8" y="57.1">C</text>
<text x="41.5" y="54.9">1</text>
<text x="41.5" y="58.3">2</text>
<text x="48.5" y="58">5</text>
<text x="48.5" y="54.6">6</text>
<text x="51.8" y="56">33PF</text>
<text x="51.8" y="54.9">C501</text>
<text x="69.2" y="54.3">DSP_RWN</text>
<text x="70.3" y="55.4">DSP_IO</text>
<text x="71.8" y="56.5">RST</text>
<text x="89.9" y="59.5">N10</text>
<text x="89.9" y="56.1">A10</text>
<text x="89.9" y="58.4">P10</text>
<text x="90.3" y="54.9">K2</text>
<text x="92.3" y="59.5">TDI</text>
<text x="92.3" y="58.4">TMS</text>
<text x="92.3" y="56.1">RESETN</text>
<text x="92.3" y="55">IO</text>
<text x="101.2" y="54.3">AOUTBN</text>
<text x="101.8" y="58.8">XOENA</text>
<text x="103.1" y="57.7">AFC</text>
<text x="103.6" y="56.5">MC</text>
<text x="105.7" y="58.3">N7</text>
<text x="105.7" y="59.4">N5</text>
<text x="105.7" y="56">K7</text>
<text x="105.7" y="57.1">G12</text>
<text x="108.1" y="58.4">R501</text>
<text x="113.5" y="58.4">0</text>
<text x="120.2" y="57.7">AFC</text>
<text x="120.2" y="56.5">CLK13M_MC</text>
<text x="120.2" y="54.3">AOUTBN</text>
<text x="120.2" y="58.8">XOENA</text>
<text x="129.9" y="55.8">C502</text>
<text x="130.4" y="57">NC</text>
<text x="134.5" y="55.8">C503</text>
<text x="134.5" y="57">18PF</text>
<text x="159" y="55.4">RXQN</text>
<text x="190.1" y="57.1">C</text>
<text x="41.5" y="61.7">3</text>
<text x="48.5" y="61.4">4</text>
<text x="69.9" y="65.7">DSP_INT</text>
<text x="70.4" y="64.5">CP_INT</text>
<text x="90.3" y="60.6">N9</text>
<text x="90.3" y="61.7">N8</text>
<text x="90.4" y="64">L5</text>
<text x="90.4" y="65.1">L4</text>
<text x="92.3" y="60.7">TCK</text>
<text x="92.3" y="61.8">TDO</text>
<text x="92.3" y="64.1">CINTR</text>
<text x="92.3" y="65.2">DINTR</text>
<text x="101.2" y="60">XOENAQ</text>
<text x="102" y="62.2">XTALA</text>
<text x="102" y="63">XTALB</text>
<text x="102.6" y="65.2">REFC</text>
<text x="105.6" y="61.7">N12</text>
<text x="105.7" y="62.8">N11</text>
<text x="105.7" y="65.4">C13</text>
<text x="111.1" y="60">T51</text>
<text x="111.1" y="62.2">T52</text>
<text x="120.2" y="63.4">CLK32K</text>
<text x="30.6" y="66.5">VCCD</text>
<text x="41.9" y="71.9">5</text>
<text x="41.9" y="69.6">6</text>
<text x="43" y="70.2">C1</text>
<text x="44.7" y="67.9">U502</text>
<text x="47.1" y="70.2">E1</text>
<text x="48.8" y="71.9">2</text>
<text x="48.8" y="69.6">1</text>
<text x="70.7" y="71.3">TX_EN</text>
<text x="82.2" y="69">EN_VPAC</text>
<text x="84.4" y="70.2">T53</text>
<text x="84.4" y="67.8">T60</text>
<text x="90.3" y="67.4">B4</text>
<text x="90.3" y="68.5">A5</text>
<text x="90.3" y="69.7">B5</text>
<text x="90.3" y="70.8">B6</text>
<text x="90.3" y="71.9">B7</text>
<text x="92.3" y="68.6">OCTL1</text>
<text x="92.3" y="69.7">OCTL2</text>
<text x="92.3" y="70.8">OCTL3</text>
<text x="92.3" y="67.5">OCTL0</text>
<text x="101.5" y="69.1">RAREF1</text>
<text x="101.5" y="70.2">RAREF2</text>
<text x="101.8" y="66.8">VXVCM</text>
<text x="105.7" y="66.2">B11</text>
<text x="105.7" y="68.4">K14</text>
<text x="105.7" y="69.6">L13</text>
<text x="105.7" y="71.8">B8</text>
<text x="120" y="71.9">C506</text>
<text x="125.4" y="67.8">C519</text>
<text x="125.4" y="69">5.6pF</text>
<text x="130.2" y="68">C504</text>
<text x="130.4" y="69.1">1UF</text>
<text x="133" y="68">C505</text>
<text x="133" y="69.1">220NF</text>
<text x="41.9" y="74.2">4</text>
<text x="43" y="72.4">B2</text>
<text x="43.1" y="74.7">E2</text>
<text x="43.8" y="77.2">PEMD10</text>
<text x="47" y="72.4">B1</text>
<text x="47" y="74.7">C2</text>
<text x="48.7" y="74.2">3</text>
<text x="63.7" y="77.9">VCCD</text>
<text x="69.4" y="77">SVC_RED</text>
<text x="71" y="72.4">SI_EN</text>
<text x="90.3" y="74.2">A6</text>
<text x="90.3" y="76.4">C7</text>
<text x="90.3" y="77.5">C8</text>
<text x="90.3" y="73.1">D5</text>
<text x="90.4" y="75.3">E6</text>
<text x="92.3" y="75.4">OCTL7</text>
<text x="92.3" y="76.5">OCTL8</text>
<text x="92.3" y="77.7">OCTL9</text>
<text x="92.3" y="72">OCTL4</text>
<text x="92.3" y="73.1">OCTL5</text>
<text x="92.3" y="74.3">OCTL6</text>
<text x="102.1" y="72.4">DAIDO</text>
<text x="102.2" y="74.7">DAICK</text>
<text x="102.2" y="75.4">DAIRN</text>
<text x="102.6" y="73.5">DAIDI</text>
<text x="103.7" y="77.7">UC</text>
<text x="105.7" y="77.4">B3</text>
<text x="105.7" y="74.1">B10</text>
<text x="105.7" y="73">B9</text>
<text x="105.7" y="75.5">D10</text>
<text x="111.4" y="72.4">T54</text>
<text x="111.4" y="75.8">T58</text>
<text x="111.4" y="73.5">T55</text>
<text x="111.4" y="74.7">T56</text>
<text x="115.1" y="77.9">VCCA</text>
<text x="119.7" y="73">100NF</text>
<text x="121.9" y="77.9">VCCD</text>
<text x=".8" y="78.8">D</text>
<text x="25.4" y="79.3">DCS_TX_EN</text>
<text x="41.5" y="83.7">1</text>
<text x="48.5" y="83.5">6</text>
<text x="52.4" y="81.9">33PF</text>
<text x="52.4" y="80.8">C507</text>
<text x="67.3" y="80.4">TX_BAND_SEL</text>
<text x="68.2" y="78.1">SVC_GREEN</text>
<text x="68.9" y="79.3">SVC_BLUE</text>
<text x="90.3" y="78.7">A9</text>
<text x="90.4" y="83.2">P6</text>
<text x="90.4" y="79.8">E9</text>
<text x="90.4" y="82.1">F1</text>
<text x="92.3" y="82.2">VDD1</text>
<text x="92.3" y="83.3">VDD2</text>
<text x="92.3" y="78.8">OCTL10</text>
<text x="92.3" y="80">OCTL11</text>
<text x="102.4" y="81.5">GNDB</text>
<text x="102.5" y="82.7">VDDB</text>
<text x="103.7" y="79.3">UC</text>
<text x="105.7" y="82">K13</text>
<text x="105.7" y="78.7">A2</text>
<text x="105.7" y="80.9">K11</text>
<text x="190.1" y="78.8">D</text>
<text x="41.5" y="87.2">2</text>
<text x="48.5" y="86.9">5</text>
<text x="65.2" y="88.5">10NF</text>
<text x="65.2" y="87.4">C508</text>
<text x="69.8" y="87.4">C509</text>
<text x="69.8" y="88.5">10NF</text>
<text x="74.3" y="88.5">10NF</text>
<text x="74.3" y="87.4">C510</text>
<text x="78.9" y="87.4">C511</text>
<text x="78.9" y="88.5">10NF</text>
<text x="90.3" y="87.8">K6</text>
<text x="90.3" y="86.7">K5</text>
<text x="90.3" y="84.4">A1</text>
<text x="90.4" y="88.9">E5</text>
<text x="92.3" y="87.8">VSS</text>
<text x="92.3" y="89">VSS</text>
<text x="92.3" y="86.7">VSS</text>
<text x="92.3" y="84.4">VDD3</text>
<text x="102.4" y="89.4">GNDA</text>
<text x="102.4" y="86.1">GNDC</text>
<text x="102.5" y="85">VDDC</text>
<text x="102.5" y="88.3">VDDA</text>
<text x="105.7" y="84.3">F14</text>
<text x="105.7" y="87.7">E13</text>
<text x="105.7" y="85.4">F10</text>
<text x="105.7" y="88.8">E11</text>
<text x="124" y="85.5">R502</text>
<text x="124.2" y="86.6">2.4</text>
<text x="129.9" y="85.5">R503</text>
<text x="130.3" y="86.6">2.4</text>
<text x="41.5" y="90.6">3</text>
<text x="48.5" y="90.3">4</text>
<text x="89.8" y="94.5">G10</text>
<text x="89.9" y="92.3">E10</text>
<text x="90.3" y="93.4">G5</text>
<text x="90.3" y="95.7">H5</text>
<text x="90.4" y="90.1">E7</text>
<text x="90.4" y="91.2">E8</text>
<text x="92.3" y="90.1">VSS</text>
<text x="92.3" y="91.3">VSS</text>
<text x="92.3" y="92.4">VSS</text>
<text x="92.3" y="93.5">VSS</text>
<text x="92.3" y="94.7">VSS</text>
<text x="92.3" y="95.8">VSS</text>
<text x="102.4" y="92.8">GNDD</text>
<text x="102.5" y="91.7">VDDD</text>
<text x="103.7" y="95.1">NC</text>
<text x="105.7" y="91.1">P13</text>
<text x="105.7" y="92.3">L10</text>
<text x="105.7" y="94.5">1</text>
<text x="105.7" y="95.7">2</text>
<text x=".8" y="100.5">E</text>
<text x="30.6" y="97.1">VCCD</text>
<text x="41.9" y="100.2">5</text>
<text x="41.9" y="97.9">6</text>
<text x="43" y="98.5">C1</text>
<text x="43" y="100.7">B2</text>
<text x="44.7" y="96.2">U503</text>
<text x="47" y="100.7">B1</text>
<text x="47.1" y="98.5">E1</text>
<text x="48.8" y="97.9">1</text>
<text x="48.8" y="100.2">2</text>
<text x="89.9" y="96.8">H10</text>
<text x="89.9" y="99.1">K10</text>
<text x="90.3" y="98">K8</text>
<text x="92.3" y="97">VSS</text>
<text x="92.3" y="98.1">VSS</text>
<text x="92.3" y="99.2">VSS</text>
<text x="103.7" y="96.3">NC</text>
<text x="114.1" y="97.1">33PF</text>
<text x="114.1" y="96.1">C518</text>
<text x="116.7" y="96.1">C512</text>
<text x="116.7" y="97.1">100NF</text>
<text x="123.7" y="96.3">C513</text>
<text x="123.7" y="97.2">10NF</text>
<text x="129.4" y="96.3">C514</text>
<text x="129.4" y="97.2">10NF</text>
<text x="134.9" y="96.3">C515</text>
<text x="134.9" y="97.2">10NF</text>
<text x="190.1" y="100.5">E</text>
<text x="25.4" y="107.6">PCS_RX_EN</text>
<text x="41.9" y="102.5">4</text>
<text x="43.1" y="103">E2</text>
<text x="43.8" y="105">PEMD10</text>
<text x="47" y="103">C2</text>
<text x="48.7" y="102.5">3</text>
<text x="94.2" y="102.1">CSP1093CR1-RT10-DT</text>
<text x="41.5" y="110.4">100K</text>
<text x="41.5" y="109.5">R506</text>
<text x="48.4" y="112.4">33PF</text>
<text x="48.4" y="111.2">C520</text>
<text x="151.8" y="120">Engineer</text>
<text x=".8" y="122.3">F</text>
<text x="151.4" y="124.4">R&amp;D CHK</text>
<text x="151.7" y="122.2">Drawn by</text>
<text x="162.8" y="124.8">TITLE:</text>
<text x="186.7" y="124.4">Size</text>
<text x="187" y="125.6">A3</text>
<text x="190.1" y="122.3">F</text>
<text x="111.2" y="131.3">Changed by</text>
<text x="122.8" y="131.3">Date Changed</text>
<text x="143.2" y="131.3">Time Changed</text>
<text x="151.3" y="131.3">QA CHK</text>
<text x="151.7" y="129">MFG ENGR CHK</text>
<text x="151.8" y="126.7">DOC CTRL CHK</text>
<text x="162.6" y="131.3">REV</text>
<text x="167.5" y="131.3">Drawing Number</text>
<text x="178.7" y="131.6">Sheet</text>
<text x="182" y="131.7">5</text>
<text x="184.3" y="131.6">of</text>
<text x="186.5" y="131.7">10</text>
<text x="14.1" y="134.1">1</text>
<text x="37.3" y="134.1">2</text>
<text x="60.6" y="134.1">3</text>
<text x="83.9" y="134.1">4</text>
<text x="107.1" y="134.1">5</text>
<text x="110.6" y="132.3">user8</text>
<text x="130.4" y="134.1">6</text>
<text x="142.8" y="132.3">3:11:43 pm</text>
<text x="153.7" y="134.1">7</text>
<text x="162.8" y="132.2">3.0</text>
<text x="176.9" y="134.1">8</text>
</g>
</svg>
